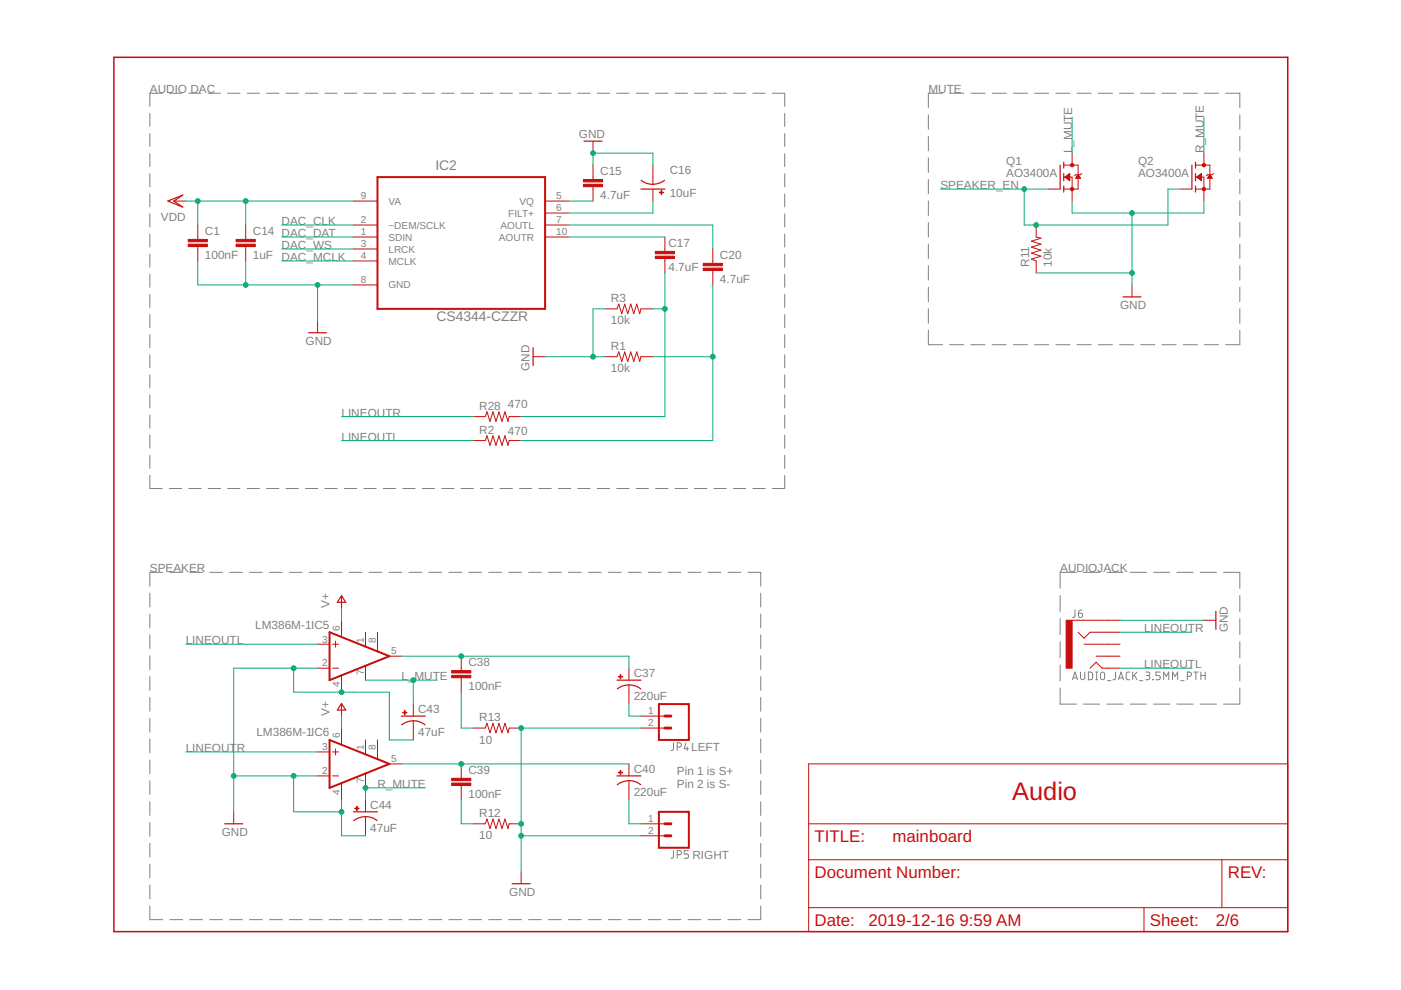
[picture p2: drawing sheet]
<svg xmlns="http://www.w3.org/2000/svg" width="297mm" height="210mm" viewBox="0 0 297 210" stroke-linecap="round" stroke-linejoin="round" font-family="sans-serif">
<g fill="none" stroke="#808080" stroke-width=".21">
<path d="M34.4 19.8h-2.6v2.7M35.9 19.8h2.6M40 19.8h2.7M44.1 19.8h2.7M48.3 19.8h2.6M52.4 19.8h2.6M56.5 19.8h2.6M60.6 19.8h2.7M64.8 19.8h2.6M68.9 19.8h2.6M73 19.8h2.6M77.1 19.8h2.7"/>
<path d="M81.3 19.8h2.6M85.4 19.8h2.6M89.5 19.8h2.6M93.6 19.8h2.7M97.7 19.8h2.7M101.9 19.8h2.6M106 19.8h2.6M110.1 19.8h2.7M114.3 19.8h2.6M118.4 19.8h2.6M122.5 19.8h2.6M126.6 19.8h2.6"/>
<path d="M130.7 19.8h2.7M134.9 19.8h2.6M139 19.8h2.6M143.1 19.8h2.7M147.2 19.8h2.7M151.4 19.8h2.6M155.5 19.8h2.6M159.6 19.8h2.6M163.7 19.8h2.7v2.7M199.8 19.8h-3v3M201.3 19.8h3M205.8 19.8h3.1"/>
<path d="M210.4 19.8h2.9M214.8 19.8h3M219.4 19.8h3M223.9 19.8h2.9M228.3 19.8h3.1M232.9 19.8h3M237.4 19.8h2.9M241.9 19.8h3M246.4 19.8h3M250.9 19.8h3M255.4 19.8h3M259.9 19.8h3v3"/>
<path d="M31.8 24v2.8M31.8 28.3v2.8M31.8 32.6v2.7M31.8 36.8v2.8M166.4 24v2.8M166.4 28.3v2.8M166.4 32.6v2.7M166.4 36.8v2.8M196.8 24.3v3.1M196.8 28.9v3.1M196.8 33.5v3.1M196.8 38v3.1"/>
<path d="M262.9 24.3v3.1M262.9 28.9v3.1M262.9 33.5v3.1M262.9 38v3.1M31.8 41.1v2.8M31.8 45.4v2.7M31.8 49.6v2.8M31.8 53.9v2.8M31.8 58.2v2.7M166.4 41.1v2.8M166.4 45.4v2.7M166.4 49.6v2.8"/>
<path d="M166.4 53.9v2.8M166.4 58.2v2.7M196.8 42.6v3.1M196.8 47.2v3M196.8 51.8v3M196.8 56.3v3.1M262.9 42.6v3.1M262.9 47.2v3M262.9 51.8v3M262.9 56.3v3.1M31.8 62.4v2.8M31.8 66.7v2.7"/>
<path d="M31.8 71v2.7M31.8 75.2v2.8M31.8 79.5v2.8M166.4 62.4v2.8M166.4 66.7v2.7M166.4 71v2.7M166.4 75.2v2.8M166.4 79.5v2.8M196.8 70v3.1h3M196.8 60.9v3.1M196.8 65.5v3M201.3 73.1h3"/>
<path d="M205.8 73.1h3.1M210.4 73.1h2.9M214.8 73.1h3M219.4 73.1h3M223.9 73.1h2.9M228.3 73.1h3.1M232.9 73.1h3M237.4 73.1h2.9M241.9 73.1h3M246.4 73.1h3M250.9 73.1h3M255.4 73.1h3"/>
<path d="M262.9 60.9v3.1M262.9 65.5v3M262.9 70v3.1h-3M31.8 83.7v2.8M31.8 88v2.8M31.8 92.3v2.7M31.8 96.5v2.8M166.4 83.7v2.8M166.4 88v2.8M166.4 92.3v2.7M166.4 96.5v2.8M31.8 100.8v2.8h2.6"/>
<path d="M35.9 103.6h2.6M40 103.6h2.7M44.1 103.6h2.7M48.3 103.6h2.6M52.4 103.6h2.6M56.5 103.6h2.6M60.6 103.6h2.7M64.8 103.6h2.6M68.9 103.6h2.6M73 103.6h2.6M77.1 103.6h2.7M81.3 103.6h2.6"/>
<path d="M85.4 103.6h2.6M89.5 103.6h2.6M93.6 103.6h2.7M97.7 103.6h2.7M101.9 103.6h2.6M106 103.6h2.6M110.1 103.6h2.7M114.3 103.6h2.6M118.4 103.6h2.6M122.5 103.6h2.6M126.6 103.6h2.6M130.7 103.6h2.7"/>
<path d="M134.9 103.6h2.6M139 103.6h2.6M143.1 103.6h2.7M147.2 103.6h2.7M151.4 103.6h2.6M155.5 103.6h2.6M159.6 103.6h2.6M166.4 100.8v2.8h-2.7M31.8 125.8v2.9M31.8 130.2v2.9M31.8 134.6v2.9M31.8 139v2.9"/>
<path d="M34.5 121.3h-2.7v3M36 121.3h2.7M40.2 121.3h2.7M44.4 121.3h2.8M48.7 121.3h2.7M52.9 121.3h2.7M57.1 121.3h2.8M61.4 121.3h2.7M65.6 121.3h2.7M69.8 121.3h2.7M74 121.3h2.8M78.3 121.3h2.7"/>
<path d="M82.5 121.3h2.7M86.7 121.3h2.7M90.9 121.3h2.8M95.2 121.3h2.7M99.4 121.3h2.7M103.6 121.3h2.7M107.8 121.3h2.8M112.1 121.3h2.7M116.3 121.3h2.7M120.5 121.3h2.8M124.8 121.3h2.7M129 121.3h2.7"/>
<path d="M133.2 121.3h2.7M137.4 121.3h2.7M141.6 121.3h2.8M145.9 121.3h2.7M150.1 121.3h2.7M154.3 121.3h2.8M158.6 121.3h2.7v3M161.3 125.8v2.9M161.3 130.2v2.9M161.3 134.6v2.9M161.3 139v2.9M224.8 126.3v3.4"/>
<path d="M224.8 131.1v3.5M224.8 136.1v3.4M227.9 129.3v1.4l-.5 .2M228.2 121.3h-3.4v3.5M228.6 130h.6a.45 .45 0 0 1 .3 .5 .45 .45 0 0 1-.4 .4 .45 .45 0 0 1-.5-.4zM229.4 129.3l-.6 .3-.2 .4M229.7 121.3h3.5M234.7 121.3h3.4M239.6 121.3h3.5M244.6 121.3h3.4M249.5 121.3h3.5M254.5 121.3h3.4"/>
<path d="M259.4 121.3h3.5v3.5M262.9 126.3v3.4M262.9 131.1v3.5M262.9 136.1v3.4M31.8 143.4v3M31.8 147.9v2.9M31.8 152.3v2.9M31.8 156.7v2.9M142.8 157.5v1.4l-.2 .2h-.3M143.6 158.4h.4a.46 .46 0 0 0 .5-.5 .46 .46 0 0 0-.5-.4h-.4v1.6M145.4 157.5l-.3 1.2h.9M145.7 158.4v.7"/>
<path d="M161.3 143.4v3M161.3 147.9v2.9M161.3 152.3v2.9M161.3 156.7v2.9M224.8 145.9v3.4h3.4M224.8 141v3.4M227.4 144.1l.5-1.6 .6 1.6M227.5 143.7h.8M229.1 142.5v1.2a.46 .46 0 0 0 .4 .4 .46 .46 0 0 0 .5-.4v-1.2M229.7 149.3h3.5M230.8 142.5h.6l.2 .3 .1 .9-.3 .4h-.6zM232.3 142.5h.4"/>
<path d="M232.3 144.1h.4M232.5 142.5v1.6M233.4 142.6l.4-.1 .3 .1 .1 1.1a.44 .44 0 0 1-.4 .4 .44 .44 0 0 1-.5-.4zM234.7 149.3h3.4M234.8 144.3h.7M236.5 142.5v1.4l-.2 .2h-.3M237.1 144.1l.6-1.6 .5 1.6M237.3 143.7h.8M239.5 142.5l-.6 .1-.1 .3v1l.2 .2h.5M239.6 149.3h3.5M240.2 142.5v1.6M240.5 143.1l.6 1"/>
<path d="M241.1 142.5l-.9 1M241.6 144.3h.7M242.9 142.5h.5a.36 .36 0 0 1 .4 .4 .36 .36 0 0 1-.4 .3h-.3M243.4 143.2a.46 .46 0 0 1 .4 .5 .46 .46 0 0 1-.4 .4h-.5M244.4 144l.1 .1zM244.6 149.3h3.4M246 142.5h-.9v.7h.5a.46 .46 0 0 1 .4 .5 .46 .46 0 0 1-.4 .4h-.5M246.7 144.1v-1.6l.6 .9 .5-.9v1.6M248.6 144.1v-1.6l.5 .9 .6-.9v1.6M249.5 149.3h3.5M250.3 144.3h.8M251.7 143.4h.5a.46 .46 0 0 0 .4-.5 .46 .46 0 0 0-.4-.4h-.5v1.6"/>
<path d="M253.1 142.5h.9M253.6 142.5v1.6M254.5 149.3h3.4M254.6 143.2h.9M254.6 142.5v1.6M255.5 142.5v1.6M262.9 141v3.4M262.9 145.9v3.4h-3.5M31.8 161.1v2.9M31.8 165.5v3M31.8 170v2.9M31.8 174.4v2.9"/>
<path d="M31.8 178.8v2.9M161.3 161.1v2.9M161.3 165.5v3M161.3 170v2.9M161.3 174.4v2.9M161.3 178.8v2.9M31.8 183.2v2.9M31.8 187.6v3M31.8 192.1v2.9h2.7M36 195h2.7M40.2 195h2.7M44.4 195h2.8"/>
<path d="M48.7 195h2.7M52.9 195h2.7M57.1 195h2.8M61.4 195h2.7M65.6 195h2.7M69.8 195h2.7M74 195h2.8M78.3 195h2.7M82.5 195h2.7M86.7 195h2.7M90.9 195h2.8M95.2 195h2.7"/>
<path d="M99.4 195h2.7M103.6 195h2.7M107.8 195h2.8M112.1 195h2.7M116.3 195h2.7M120.5 195h2.8M124.8 195h2.7M129 195h2.7M133.2 195h2.7M137.4 195h2.7M141.6 195h2.8M142.8 180.3v1.4l-.5 .3"/>
<path d="M143.6 181.2h.4a.44 .44 0 0 0 .5-.4 .44 .44 0 0 0-.5-.5h-.4v1.7M145.9 195h2.7M146 180.3h-.9v.8h.5a.46 .46 0 0 1 .4 .4 .46 .46 0 0 1-.4 .5h-.5M150.1 195h2.7M154.3 195h2.8M161.3 183.2v2.9M161.3 187.6v3M161.3 192.1v2.9h-2.7"/>
</g>
<path d="M24.2 12.1h248.8v185.4h-248.8z" fill="none" stroke="#c90d0c" stroke-width=".32"/>
<g fill="none" stroke="#c90d0c" stroke-width=".21">
<path d="M125.7 29.9v2.6M125.7 35v3.1M125.7 39.6v3M138.4 35v4.1M225.5 37.5h1.8v5.1M225.5 35h3.1v5.1h-3.1M225.8 37.5l1-.7v1.5zM225.8 37.6h1M225.9 37.5h.9M226 37.7h.8M226.1 37.4h.7M226.2 37.8h.6"/>
<path d="M226.2 37.2h.6M226.3 38h.5M226.4 37.1h.4M226.5 38.1h.3M226.5 37h.3M226.7 38.2h.1M226.7 36.9h.1M227.3 32.5v2.5M228.1 37.7h.9M228.2 37.6h.8M228.3 37.5h.6M228.4 37.4h.4"/>
<path d="M228.5 37.2h.2M228.5 37.1h.1M228.6 37l.5 .8h-1zM229.3 36.8l-.2 .2h-1l-.3 .3M253.5 37.5h1.7v5.1M253.5 35h3v5.1h-3M253.7 37.5l1-.7v1.5zM253.8 37.6h.9M253.8 37.5h.9M254 37.7h.7M254 37.4h.7M254.1 37.8h.6"/>
<path d="M254.1 37.2h.6M254.3 38h.4M254.3 37.1h.4M254.4 38.1h.3M254.5 37h.2M254.6 38.2h.1M254.6 36.9h.1M255.2 32.5v2.5M256.1 37.7h.9M256.2 37.6h.7M256.2 37.5h.6M256.3 37.4h.4"/>
<path d="M256.4 37.2h.2M256.5 37.1h.1M256.5 37l.5 .8h-1zM257.3 36.8l-.3 .2h-1l-.2 .3M36.9 42.6h2.5M41.9 47.7v3.1M41.9 52.3v3M52.1 47.7v3.1M52.1 52.3v3M75 42.6h5M75 47.7h5M75 50.2h5"/>
<path d="M75 52.8h5M75 55.3h5M115.6 42.6h5M115.6 47.7h5M115.6 50.2h5M115.6 45.2h5M138.4 40.1v2.5M141 50.2v3.1M141 54.8v3.1M151.1 52.8v3M151.1 57.4v3M219.7 47.7v2.5l1 .3-2 .6 2 .7-2 .6 2 .6-2 .7 2 .6-2 .6 1 .4v2.6"/>
<path d="M222.2 40.1h2.6M250.2 40.1h2.5M67.3 68v2.5M75 60.4h5M113 75.6h2.6M128.3 65.5h2.5l.4-1 .6 2 .7-2 .6 2 .6-2 .7 2 .6-2 .6 2 .3-1h2.5M128.3 75.6h2.5l.4-1 .6 2 .7-2 .6 2 .6-2 .7 2 .6-2 .6 2 .3-1h2.5M240 60.4v2.5M100.3 93.4h2.6l.4-1 .6 2 .6-2 .7 2 .6-2 .6 2 .7-2 .6 2 .2-1h2.6M100.3 88.3h2.6l.4-1 .6 2 .6-2 .7 2 .6-2 .6 2 .7-2 .6 2 .2-1h2.6M67.3 136.6h2.6M70.5 136.6h1.3"/>
<path d="M71.1 136v1.2M72.4 126.4v2.6M72.4 131.5v3.5M77.5 134v3.1M80 134v4.1M82.5 139.1h2.6M97.8 139.1v3.1M227.3 131.5h10.2M228.6 134l1.2 1.3 1.3-1.3h6.4M229.8 136.6h7.7M232.4 139.1h5.1M255.2 131.5h2.6"/>
<path d="M67.3 141.7h2.6M67.3 159.4h2.6M70.5 141.7h1.3M70.5 159.4h1.3M71.1 158.8v1.3M72.4 143.3v3.4M72.4 149.3v2.5M72.4 154.4v3.4M77.5 141.2v3M77.5 156.9v3M80 156.9v4.1M87.6 149.3v2.5"/>
<path d="M87.6 152.8v4.1M97.8 143.7v3M100.3 154.4h2.6l.4-1 .6 2 .6-2 .7 2 .6-2 .6 2 .7-2 .6 2 .2-1h2.6M133.3 141.7v2.5M133.3 145.2v4.1M135.9 151.8h5.1M135.9 154.4h5.1M231.1 141.7l1.3-1.3 1.3 1.3h3.8M49.6 172.1v2.6M67.3 164.5h2.6M70.5 164.5h1.3M72.4 166.1v3.5"/>
<path d="M77.5 164v3M77.5 169.6v2.5M77.5 173.1v4.1M82.5 162h2.6M97.8 162v3M97.8 166.5v3.1M100.3 174.7h2.6l.4-1 .6 2 .6-2 .7 2 .6-2 .6 2 .7-2 .6 2 .2-1h2.6M133.3 162v2.5M133.3 165.5v4.1M135.9 174.7h5.1M135.9 177.2h5.1M171.4 162h101.6v35.5h-101.6z"/>
<path d="M171.4 174.7h101.6M110.5 184.8v2.6M171.4 182.3h101.6M171.4 192.4h101.6M242.5 192.4v5.1M259.1 182.3v10.1"/>
</g>
<g fill="#c90d0c" stroke="#c90d0c" stroke-width=".21">
<path d="M226 131.5h1.3v10.2h-1.3z"/>
<path d="M131.1 143.4h.9v.1h-.9z"/>
<path d="M131.5 143h.1v.9h-.1z"/>
<path d="M95.8 143.2h4v.5h-4z"/>
<path d="M95.8 142.2h4v.5h-4z"/>
<path d="M95.8 166h4v.5h-4z"/>
<path d="M95.8 165h4v.5h-4z"/>
<path d="M131.1 163.7h.9v.2h-.9z"/>
<path d="M131.5 163.3h.1v.9h-.1z"/>
<path d="M85.4 151h.9v.2h-.9z"/>
<path d="M85.8 150.6h.1v.9h-.1z"/>
<path d="M75.2 171.3h.9v.2h-.9z"/>
<path d="M75.6 171h.1v.9h-.1z"/>
<path d="M39.9 51.8h4.1v.5h-4.1z"/>
<path d="M39.9 50.8h4.1v.5h-4.1z"/>
<path d="M50.1 51.8h4v.5h-4z"/>
<path d="M50.1 50.8h4v.5h-4z"/>
<path d="M123.7 39.1h4.1v.5h-4.1z"/>
<path d="M123.7 38.1h4.1v.5h-4.1z"/>
<path d="M139.8 40.7h.9v.2h-.9z"/>
<path d="M140.2 40.4h.1v.9h-.1z"/>
<path d="M138.9 54.3h4.1v.5h-4.1z"/>
<path d="M138.9 53.3h4.1v.5h-4.1z"/>
<path d="M149.1 56.9h4.1v.5h-4.1z"/>
<path d="M149.1 55.8h4.1v.5h-4.1z"/>
</g>
<g fill="none" stroke="#c90d0c" stroke-width=".25">
<path d="M123.8 29.9h3.8M135.9 38.2l1 .6 1.5 .3M140.9 38.2l-1.4 .7-1.1 .2M224.8 35v5.1M225.5 34.4v1.2M225.5 36.8v1.5M225.5 39.5v1.2M252.7 35v5.1M253.5 34.4v1.2M253.5 36.8v1.5M253.5 39.5v1.2M35.6 42.6l3.2-1.2-1.9 1.2 1.9 1.3z"/>
<path d="M135.9 40.1h5.1M65.4 70.5h3.8M113 73.7v3.8M238.1 62.9h3.8M72.4 126.3l.9 1.4h-1.8zM257.8 129.6v3.8M72.4 149.2l.9 1.4h-1.8zM85.1 151.8h5.1M87.6 152.8l1.1 .2 1.4 .7M87.6 152.8l-1.5 .3-.9 .6M130.8 144.2h5.1M133.3 145.2l1.6 .3 .9 .5"/>
<path d="M133.3 145.2l-1.5 .3-.9 .5M47.6 174.7h3.9M75 172.1h5M75 174a4 4 0 0 1 5 0M130.8 164.5h5.1M130.9 166.4a4 4 0 0 1 4.9 0M108.6 187.4h3.8"/>
</g>
<path d="M80 37.5h35.6v28h-35.6zM69.9 134l12.6 5.1-12.6 5.1zM69.9 156.9l12.6 5.1-12.6 5zM139.7 149.3h6.3v7.6h-6.3zM139.7 172.1h6.3v7.6h-6.3z" fill="none" stroke="#c90d0c" stroke-width=".42"/>
<path d="M141 154.4h1.2M141 151.8h1.2M141 177.2h1.2M141 174.7h1.2" fill="none" stroke="#c90d0c" stroke-width=".61"/>
<g fill="#c90d0c" stroke="#c90d0c" stroke-width=".21">
<circle cx="227.3" cy="40.1" r=".36"/>
<circle cx="227.3" cy="35" r=".36"/>
<circle cx="255.2" cy="40.1" r=".36"/>
<circle cx="255.2" cy="35" r=".36"/>
</g>
<g fill="none" stroke="#0dab76" stroke-width=".21">
<path d="M125.7 35v-2.5h12.7v2.5M227.3 24.8v7.7M255.2 24.8v7.7M39.4 42.6h35.6M41.9 55.3v5.1h33.1M41.9 42.6v5.1M52.1 42.6v5.1M52.1 55.3v5.1M59.7 50.2h15.3M59.7 52.8h15.3M59.7 47.7h15.3M59.7 55.3h15.3"/>
<path d="M120.6 50.2h20.4M120.6 47.7h30.5v5.1M120.6 42.6h5.1M138.4 42.6v2.6h-17.8M141 57.9v30.4h-30.5M199.4 40.1h22.8M217.1 40.1v7.6h30.5v-7.6h2.6M219.7 57.9h20.3M227.3 42.6v2.6h27.9v-2.6M240 45.2v15.2M67.3 60.4v7.6M115.6 75.6h12.7"/>
<path d="M128.3 65.5h-2.6v10.1M138.4 65.5h2.6M138.4 75.6h12.7M151.1 60.4v33h-40.6M72.4 93.4h27.9M72.4 88.3h27.9M39.4 136.6h27.9M72.4 129v2.5M85.1 139.1h48.2v2.6M237.5 131.5h17.7M237.5 134h15.2M39.4 159.4h27.9"/>
<path d="M62.3 141.7v5h20.2v10.2h5.1M67.3 141.7h-17.7v30.4M72.4 151.8v2.6M77.5 144.2h15.2M87.6 144.2v5.1M97.8 146.7v7.7h2.5M133.3 149.3v2.5h2.6M135.9 154.4h-25.4v30.4M237.5 141.7h15.2M49.6 164.5h17.7M62.3 164.5v7.6h10.1M72.4 169.6v7.6h5.1"/>
<path d="M85.1 162h48.2M90.2 167h-12.7v2.6M97.8 169.6v5.1h2.5M110.5 177.2h25.4M133.3 169.6v5.1h2.6"/>
</g>
<g fill="#0dab76" stroke="#0dab76" stroke-width=".21">
<circle cx="49.6" cy="164.5" r=".51"/>
<circle cx="62.3" cy="164.5" r=".51"/>
<circle cx="62.3" cy="141.7" r=".51"/>
<circle cx="72.4" cy="172.1" r=".51"/>
<circle cx="72.4" cy="146.7" r=".51"/>
<circle cx="110.5" cy="177.2" r=".51"/>
<circle cx="110.5" cy="174.7" r=".51"/>
<circle cx="110.5" cy="154.4" r=".51"/>
<circle cx="240" cy="45.2" r=".51"/>
<circle cx="240" cy="57.9" r=".51"/>
<circle cx="67.3" cy="60.4" r=".51"/>
<circle cx="52.1" cy="60.4" r=".51"/>
<circle cx="125.7" cy="32.5" r=".51"/>
<circle cx="125.7" cy="75.6" r=".51"/>
<circle cx="97.8" cy="139.1" r=".51"/>
<circle cx="97.8" cy="162" r=".51"/>
<circle cx="87.6" cy="144.2" r=".51"/>
<circle cx="77.5" cy="167" r=".51"/>
<circle cx="217.1" cy="40.1" r=".51"/>
<circle cx="219.7" cy="47.7" r=".51"/>
<circle cx="41.9" cy="42.6" r=".51"/>
<circle cx="52.1" cy="42.6" r=".51"/>
<circle cx="141" cy="65.5" r=".51"/>
<circle cx="151.1" cy="75.6" r=".51"/>
</g>
<text font-size="5.4" fill="#c90d0c" x="214.6" y="169.6">Audio</text>
<g font-size="3.6" fill="#c90d0c">
<text x="172.7" y="178.5">TITLE:</text>
<text x="189.2" y="178.5">mainboard</text>
<text x="172.7" y="186.1">Document Number:</text>
<text x="260.3" y="186.1">REV:</text>
<text x="172.7" y="196.3">Date:</text>
<text x="184.1" y="196.3">2019-12-16</text>
<text x="203.4" y="196.3">9:59 AM</text>
<text x="243.8" y="196.3">Sheet:</text>
<text x="257.8" y="196.3">2/6</text>
</g>
<g font-size="2.9" fill="#808080">
<text x="92.3" y="36.1">IC2</text>
<text x="92.5" y="68.1">CS4344-CZZR</text>
</g>
<g font-size="2.5" fill="#808080">
<text x="31.8" y="19.8">AUDIO DAC</text>
<text x="196.8" y="19.8">MUTE</text>
<text x="122.7" y="29.2">GND</text>
<text x="213.3" y="35">Q1</text>
<text x="227.3" y="32.5" transform="rotate(-90 227.3 32.5)">L_MUTE</text>
<text x="241.3" y="35">Q2</text>
<text x="255.2" y="32.5" transform="rotate(-90 255.2 32.5)">R_MUTE</text>
<text x="127.3" y="37.2">C15</text>
<text x="142" y="41.7">10uF</text>
<text x="142" y="36.9">C16</text>
<text x="199.4" y="40.1">SPEAKER_EN</text>
<text x="213.3" y="37.5">AO3400A</text>
<text x="241.3" y="37.5">AO3400A</text>
<text x="34.1" y="46.9">VDD</text>
<text x="59.7" y="47.7">DAC_CLK</text>
<text x="127.3" y="42.2">4.7uF</text>
<text x="43.5" y="49.9">C1</text>
<text x="53.6" y="49.9">C14 DAC_DAT</text>
<text x="59.7" y="52.8">DAC_WS</text>
<text x="141.7" y="52.4">C17</text>
<text x="43.5" y="54.9">100nF</text>
<text x="53.6" y="54.9">1uF</text>
<text x="59.7" y="55.3">DAC_MCLK</text>
<text x="141.7" y="57.5">4.7uF</text>
<text x="152.7" y="54.9">C20</text>
<text x="218.2" y="56.6" transform="rotate(-90 218.2 56.6)">R11</text>
<text x="223" y="56.6" transform="rotate(-90 223 56.6)">10k</text>
<text x="129.5" y="64">R3</text>
<text x="152.7" y="60">4.7uF</text>
<text x="237.5" y="65.5">GND</text>
<text x="129.5" y="68.8">10k</text>
<text x="64.8" y="73.1">GND</text>
<text x="129.5" y="74.1">R1</text>
<text x="112.3" y="78.6" transform="rotate(-90 112.3 78.6)">GND</text>
<text x="129.5" y="78.9">10k</text>
<text x="72.4" y="88.3">LINEOUTR</text>
<text x="101.6" y="86.8">R28</text>
<text x="107.7" y="86.6">470</text>
<text x="72.4" y="93.4">LINEOUTL</text>
<text x="101.6" y="91.9">R2</text>
<text x="107.7" y="92.1">470</text>
<text x="31.8" y="121.3">SPEAKER</text>
<text x="224.8" y="121.3">AUDIOJACK</text>
<text x="69.9" y="129" transform="rotate(-90 69.9 129)">V+</text>
<text x="39.4" y="136.6">LINEOUTL</text>
<text x="54.1" y="133.3">LM386M-1IC5</text>
<text x="242.6" y="134">LINEOUTR</text>
<text x="260.3" y="134" transform="rotate(-90 260.3 134)">GND</text>
<text x="99.3" y="141.3">C38</text>
<text x="134.4" y="143.6">C37</text>
<text x="242.6" y="141.7">LINEOUTL</text>
<text x="85.1" y="144.2">L_MUTE</text>
<text x="99.3" y="146.4">100nF</text>
<text x="134.4" y="148.4">220uF</text>
<text x="69.9" y="151.8" transform="rotate(-90 69.9 151.8)">V+</text>
<text x="88.7" y="151.2">C43</text>
<text x="101.6" y="152.9">R13</text>
<text x="39.4" y="159.4">LINEOUT</text>
<text x="50.2" y="159.4">R</text>
<text x="54.4" y="156.1">LM386M-1IC6</text>
<text x="88.7" y="156">47uF</text>
<text x="101.6" y="157.7">10</text>
<text x="146.6" y="159.2">LEFT</text>
<text x="80" y="167.1">R_MUTE</text>
<text x="99.3" y="164.1">C39</text>
<text x="134.4" y="163.9">C40</text>
<text x="143.5" y="164.4">Pin 1 is S+</text>
<text x="143.5" y="167.1">Pin 2 is S-</text>
<text x="78.5" y="171.5">C44</text>
<text x="99.3" y="169.2">100nF</text>
<text x="101.6" y="173.2">R12</text>
<text x="134.4" y="168.7">220uF</text>
<text x="47" y="177.2">GND</text>
<text x="78.5" y="176.3">47uF</text>
<text x="101.6" y="178">10</text>
<text x="146.8" y="182">RIGHT</text>
<text x="108" y="189.9">GND</text>
</g>
<g font-size="2.1" fill="#808080">
<text x="76.5" y="42.3">9</text>
<text x="76.5" y="47.3">2</text>
<text x="82.4" y="43.4">VA</text>
<text x="107.8" y="45.9">FILT+</text>
<text x="110.1" y="43.4">VQ</text>
<text x="117.9" y="42.3">5</text>
<text x="117.9" y="44.8">6</text>
<text x="117.9" y="47.3">7</text>
<text x="76.5" y="49.9">1</text>
<text x="76.5" y="52.4">3</text>
<text x="82.4" y="48.5">~DEM/SCLK</text>
<text x="82.4" y="51">SDIN</text>
<text x="82.4" y="53.5">LRCK</text>
<text x="105.8" y="51">AOUTR</text>
<text x="106.1" y="48.5">AOUTL</text>
<text x="117.9" y="49.9">10</text>
<text x="76.5" y="55">4</text>
<text x="82.4" y="56.1">MCLK</text>
<text x="76.5" y="60">8</text>
<text x="82.4" y="61.2">GND</text>
<text x="68.3" y="136.2">3</text>
<text x="72" y="133.7" transform="rotate(-90 72 133.7)">6</text>
<text x="77.1" y="136.2" transform="rotate(-90 77.1 136.2)">1</text>
<text x="79.7" y="136.2" transform="rotate(-90 79.7 136.2)">8</text>
<text x="68.3" y="141.3">2</text>
<text x="77.1" y="143.2" transform="rotate(-90 77.1 143.2)">7</text>
<text x="82.9" y="138.8">5</text>
<text x="72" y="145.7" transform="rotate(-90 72 145.7)">4</text>
<text x="137.4" y="151.5">1</text>
<text x="137.4" y="154">2</text>
<text x="68.3" y="159.1">3</text>
<text x="72" y="156.5" transform="rotate(-90 72 156.5)">6</text>
<text x="77.1" y="159.1" transform="rotate(-90 77.1 159.1)">1</text>
<text x="79.7" y="159.1" transform="rotate(-90 79.7 159.1)">8</text>
<text x="82.9" y="161.6">5</text>
<text x="68.3" y="164.2">2</text>
<text x="77.1" y="166.1" transform="rotate(-90 77.1 166.1)">7</text>
<text x="72" y="168.6" transform="rotate(-90 72 168.6)">4</text>
<text x="137.4" y="174.3">1</text>
<text x="137.4" y="176.9">2</text>
</g>
</svg>
